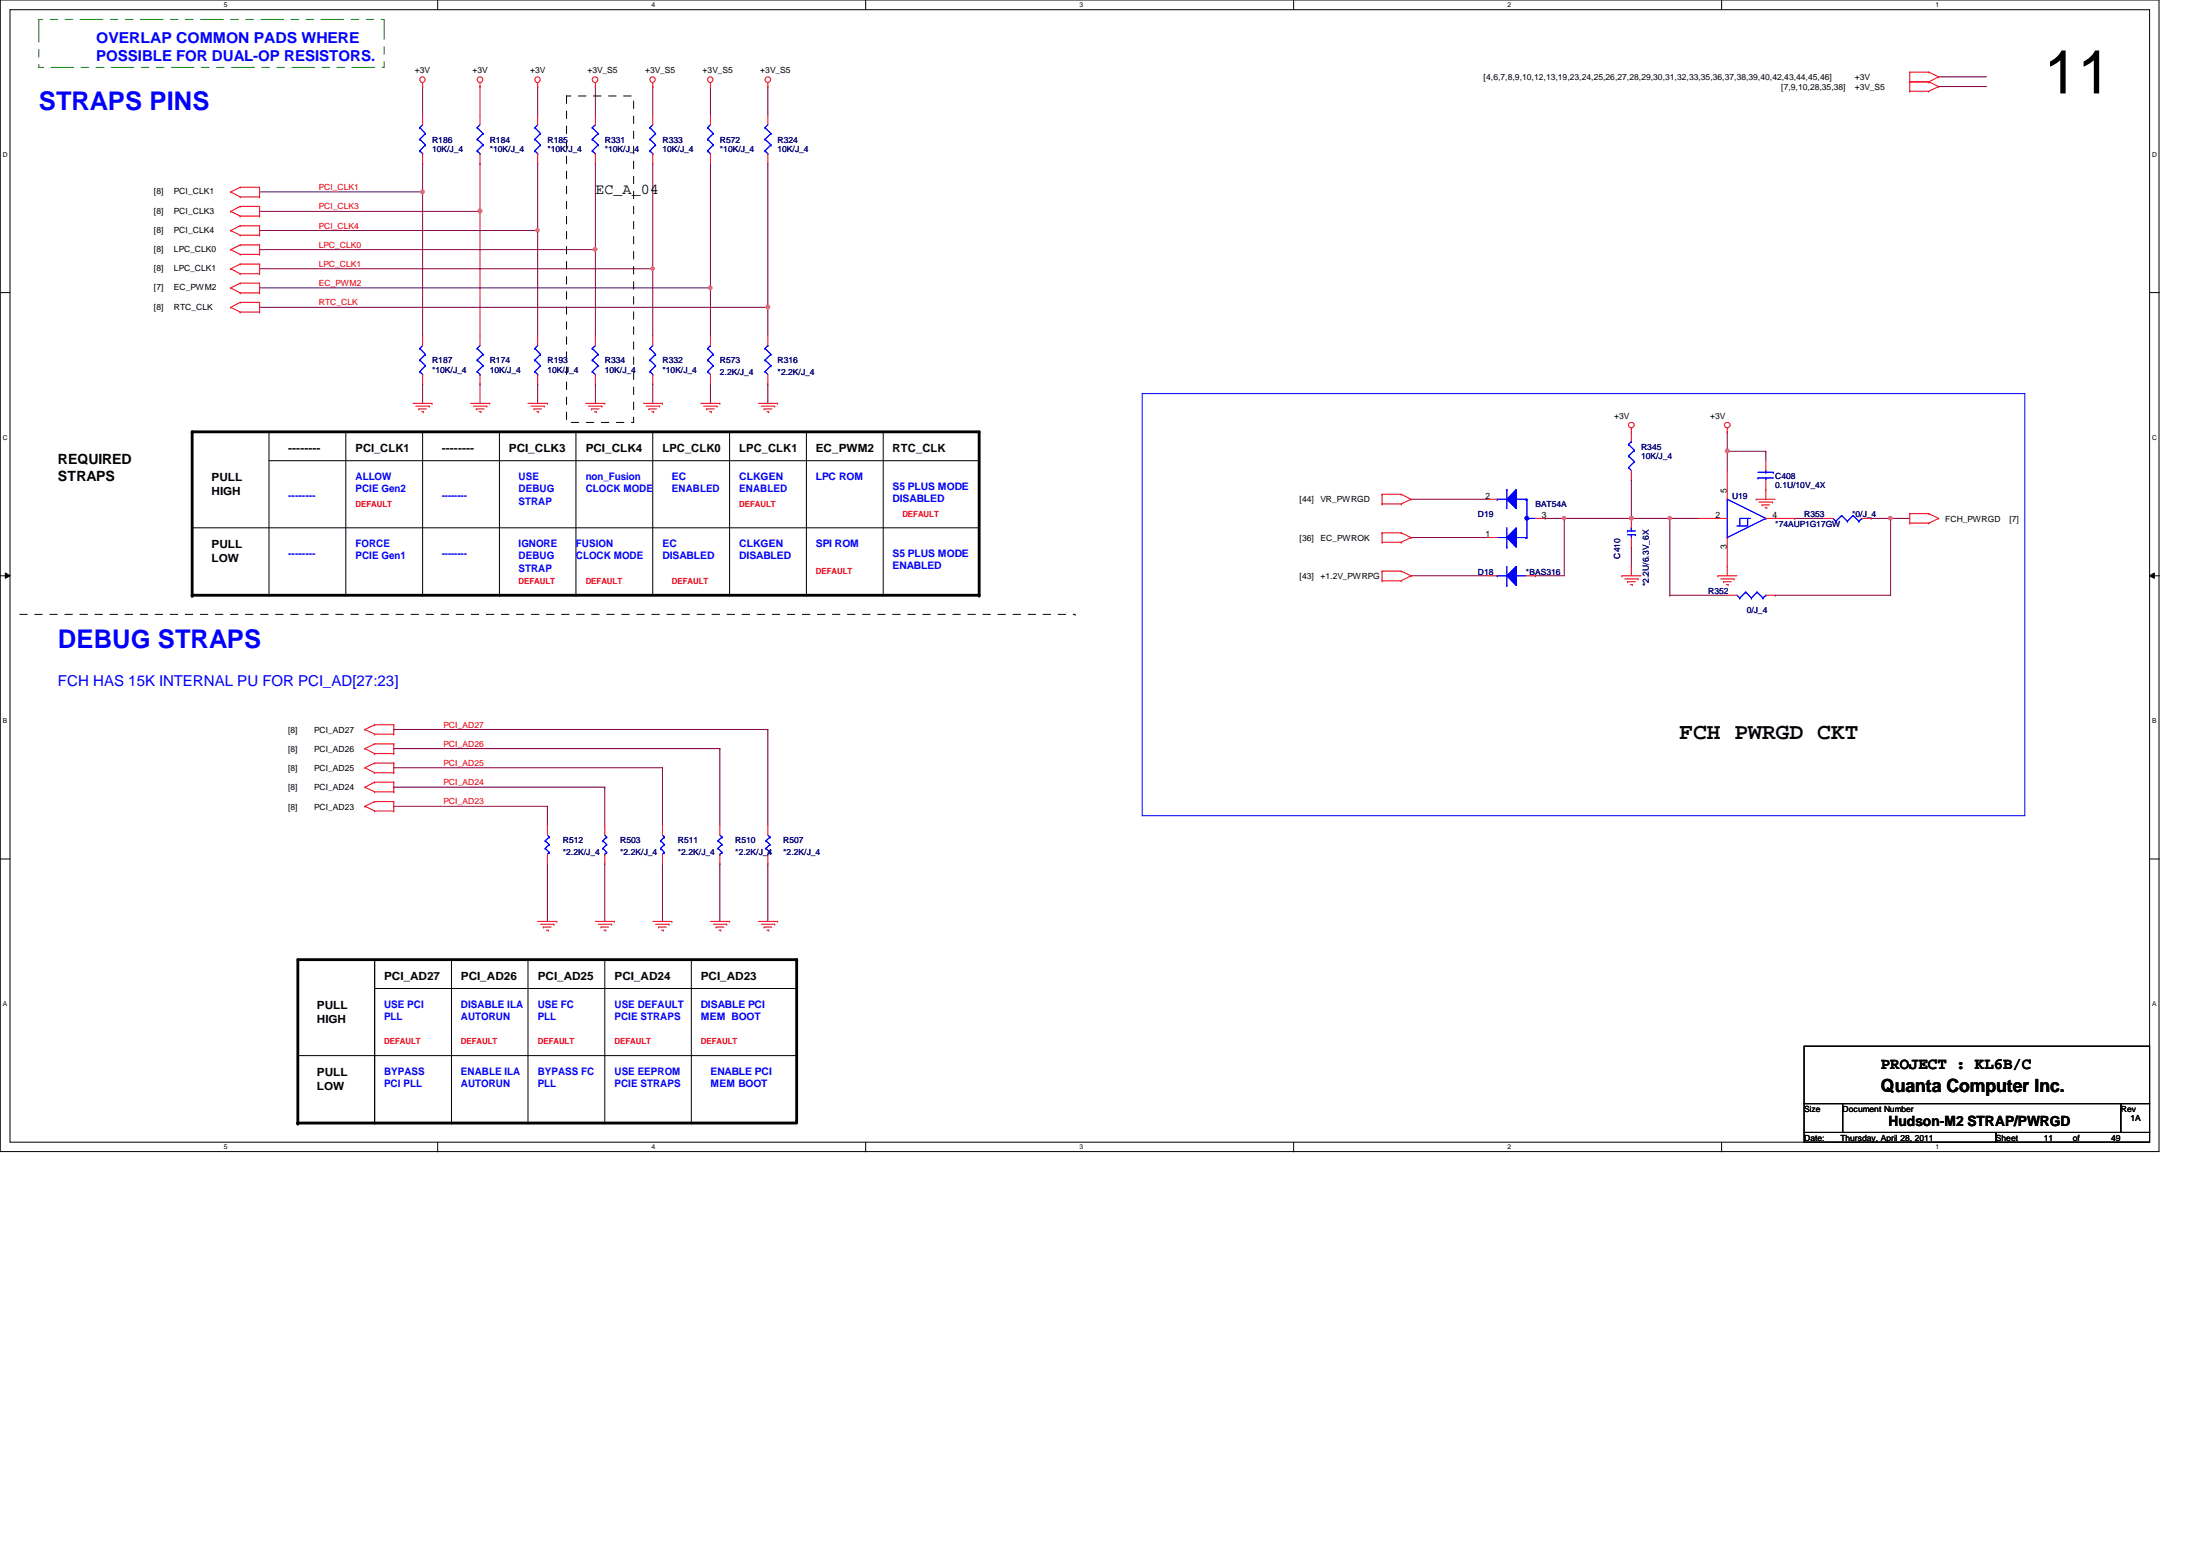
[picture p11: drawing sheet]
<svg xmlns="http://www.w3.org/2000/svg" width="297mm" height="210mm" viewBox="0 0 297 210" stroke-linecap="round" stroke-linejoin="round" font-family="sans-serif">
<path d="M0 0h291.5v155.4h-291.5zM1.4 1.3h288.8v152.9h-288.8z" fill="none" stroke="#000" stroke-width=".14"/>
<g fill="#fff">
<path d="M30.2 .2h.5v1h-.5z"/>
<path d="M30.2 154.3h.5v1.1h-.5z"/>
</g>
<path d="M59.1 0v1.3M59.1 154.2v1.3" fill="none" stroke="#000" stroke-width=".14"/>
<g fill="#fff">
<path d="M88 .2h.5v1h-.5z"/>
<path d="M88 154.3h.5v1.1h-.5z"/>
</g>
<path d="M116.9 0v1.3M116.9 154.2v1.3" fill="none" stroke="#000" stroke-width=".14"/>
<g fill="#fff">
<path d="M145.8 .2h.5v1h-.5z"/>
<path d="M145.8 154.3h.5v1.1h-.5z"/>
</g>
<path d="M174.7 0v1.3M174.7 154.2v1.3" fill="none" stroke="#000" stroke-width=".14"/>
<g fill="#fff">
<path d="M203.5 .2h.5v1h-.5z"/>
<path d="M203.5 154.3h.5v1.1h-.5z"/>
</g>
<path d="M232.4 0v1.3M232.4 154.2v1.3" fill="none" stroke="#000" stroke-width=".14"/>
<g fill="#fff">
<path d="M261.3 .2h.5v1h-.5z"/>
<path d="M261.3 154.3h.5v1.1h-.5z"/>
<path d="M.4 20.4h.6v1h-.6z"/>
<path d="M290.6 20.4h.6v1h-.6z"/>
<path d="M.4 58.6h.6v1h-.6z"/>
<path d="M290.6 58.6h.6v1h-.6z"/>
</g>
<path d="M0 39.5h1.4M290.2 39.5h1.3" fill="none" stroke="#000" stroke-width=".14"/>
<g fill="#fff">
<path d="M.4 96.8h.6v1h-.6z"/>
<path d="M290.6 96.8h.6v1h-.6z"/>
</g>
<path d="M0 77.7h1.4M.7 77.3l.7 .4-.7 .4zM290.2 77.7l.7-.4v.8zM290.2 77.7h1.3" fill="none" stroke="#000" stroke-width=".14"/>
<path d="M.7 77.3l.7 .4-.7 .4zM290.2 77.7l.7-.4v.8z" fill="#000"/>
<g fill="#fff">
<path d="M.4 135h.5v1.1h-.5z"/>
<path d="M290.6 135h.5v1.1h-.5z"/>
</g>
<path d="M0 116h1.4M290.2 116h1.3" fill="none" stroke="#000" stroke-width=".14"/>
<g fill="none" stroke="#800040" stroke-width=".14">
<path d="M220.3 73.9h.1M220.3 73.9v2.6M255.3 70h.1M255.3 70v10.3h-15.6M255.3 70h2.5M53.2 98.5h.1M53.2 98.5h50.5M103.7 98.5h.1M103.7 98.5v12.9M239.7 80.3h.1M53.2 106.3h.1M53.2 101h.1"/>
<path d="M53.2 108.8h.1M53.2 103.6h.1M53.2 106.3h28.5M53.2 101h44M53.2 108.8h20.7M53.2 103.6h36.2M73.9 108.8h.1M73.9 116.6h.1M73.9 108.8v2.6M73.9 116.6v7.8M81.7 106.3h.1M81.7 116.6h.1"/>
<path d="M81.7 106.3v5.1M81.7 116.6v7.8M89.4 103.6h.1M89.4 116.6h.1M89.4 103.6v7.8M89.4 116.6v7.8M97.2 101h.1M97.2 116.6h.1M97.2 101v10.4M97.2 116.6v7.8M103.7 116.6h.1M103.7 116.6v7.8"/>
</g>
<circle cx="255.2" cy="69.9" r=".25" fill="#f0f"/>
<circle cx="255.2" cy="69.9" r=".25" fill="none" stroke="#f0f" stroke-width=".14"/>
<path d="M211.2 70h.1M211.2 70h9.1M225.5 70h.1M225.5 70h3.9M242.3 70h.1M242.3 70h3.9M252.6 70h.1M252.6 70h2.7" fill="none" stroke="#800040" stroke-width=".14"/>
<path d="M211 69.8h.3l.1 .1-.1 .2-.1 .1-.2-.1z" fill-rule="evenodd" fill="#f0f"/>
<path d="M211 69.8h.3l.1 .1-.1 .2-.1 .1-.2-.1z" fill="none" stroke="#f0f" stroke-width=".14"/>
<path d="M220.3 64.8h.1M220.3 64.8v5.2" fill="none" stroke="#800040" stroke-width=".14"/>
<circle cx="220.3" cy="69.9" r=".25" fill="#f0f"/>
<circle cx="220.3" cy="69.9" r=".25" fill="none" stroke="#f0f" stroke-width=".14"/>
<path d="M233.2 60.9h.1M233.2 60.9v2.6" fill="none" stroke="#800040" stroke-width=".14"/>
<circle cx="233.2" cy="60.9" r=".26" fill="#f0f"/>
<circle cx="233.2" cy="60.9" r=".26" fill="none" stroke="#f0f" stroke-width=".14"/>
<path d="M220.3 70h.1M220.3 70h5.2" fill="none" stroke="#800040" stroke-width=".14"/>
<circle cx="220.3" cy="69.9" r=".25" fill="#f0f"/>
<circle cx="220.3" cy="69.9" r=".25" fill="none" stroke="#f0f" stroke-width=".14"/>
<path d="M233.2 58.3h.1M233.2 58.3v2.6M225.5 70h.1M225.5 70v10.3M233.2 60.9h.1M233.2 60.9h5.2M238.4 60.9h.1M238.4 60.9v1.3M225.5 80.3h.1M225.5 80.3h7.7" fill="none" stroke="#800040" stroke-width=".14"/>
<path d="M225.3 69.8h.3l.1 .1-.1 .2-.2 .1-.1-.1z" fill-rule="evenodd" fill="#f0f"/>
<path d="M225.3 69.8h.3l.1 .1-.1 .2-.2 .1-.1-.1z" fill="none" stroke="#f0f" stroke-width=".14"/>
<g fill="none" stroke="#800040" stroke-width=".14">
<path d="M95.9 11.7h.1M95.9 11.7v3.9M103.7 11.7h.1M103.7 11.7v3.9M35 25.9h.1M35 25.9h22.1M57.1 25.9h.1M57.1 25.9v19.4M95.9 38.9h.1M95.9 38.9v6.4M57.1 51.8h.1M57.1 51.8v2.6"/>
<path d="M95.9 51.8h.1M95.9 51.8v2.6M103.7 51.8h.1M103.7 41.5h.1M103.7 41.5v3.8M103.7 51.8v2.6"/>
</g>
<path d="M56.9 25.7h.1l.2 .1v.3l-.2 .1-.1-.1z" fill-rule="evenodd" fill="#f0f"/>
<path d="M56.9 25.7h.1l.2 .1v.3l-.2 .1-.1-.1z" fill="none" stroke="#f0f" stroke-width=".14"/>
<path d="M57.1 11.7h.1M57.1 11.7v3.9M35 28.5h.1M35 28.5h29.8M57.1 22.1h.1M57.1 22.1v3.8" fill="none" stroke="#800040" stroke-width=".14"/>
<circle cx="64.8" cy="28.5" r=".26" fill="#f0f"/>
<circle cx="64.8" cy="28.5" r=".26" fill="none" stroke="#f0f" stroke-width=".14"/>
<path d="M64.8 11.7h.1M64.8 11.7v3.9M35 31.1h.1M35 31.1h37.6M64.8 28.5h.1M64.8 28.5v16.8M64.8 51.8h.1M64.8 51.8v2.6" fill="none" stroke="#800040" stroke-width=".14"/>
<path d="M72.4 30.9h.3l.1 .2-.1 .1-.1 .1-.2-.1z" fill-rule="evenodd" fill="#f0f"/>
<path d="M72.4 30.9h.3l.1 .2-.1 .1-.1 .1-.2-.1z" fill="none" stroke="#f0f" stroke-width=".14"/>
<path d="M35 33.7h.1M35 36.3h.1M35 38.9h.1M35 36.3h53.1M35 38.9h60.9M80.4 22.1h.1M80.4 22.1v11.6h-45.4" fill="none" stroke="#800040" stroke-width=".14"/>
<path d="M95.7 38.7l.2-.1 .2 .1v.3l-.2 .1-.2-.1z" fill-rule="evenodd" fill="#f0f"/>
<path d="M95.7 38.7l.2-.1 .2 .1v.3l-.2 .1-.2-.1z" fill="none" stroke="#f0f" stroke-width=".14"/>
<path d="M35 41.5h.1M35 41.5h68.7" fill="none" stroke="#800040" stroke-width=".14"/>
<circle cx="103.7" cy="41.4" r=".26" fill="#f0f"/>
<circle cx="103.7" cy="41.4" r=".26" fill="none" stroke="#f0f" stroke-width=".14"/>
<path d="M72.6 11.7h.1M72.6 11.7v3.9M72.6 31.1h.1M72.6 31.1v14.2M80.4 33.7h.1M80.4 33.7v11.6M72.6 51.8h.1M72.6 51.8v2.6M80.4 51.8h.1M80.4 51.8v2.6" fill="none" stroke="#800040" stroke-width=".14"/>
<circle cx="80.3" cy="33.7" r=".25" fill="#f0f"/>
<circle cx="80.3" cy="33.7" r=".25" fill="none" stroke="#f0f" stroke-width=".14"/>
<g fill="none" stroke="#800040" stroke-width=".14">
<path d="M80.4 11.7h.1M80.4 11.7v3.9M64.8 22.1h.1M64.8 22.1v6.4M72.6 22.1h.1M72.6 22.1v9M88.1 22.1h.1M88.1 36.3h.1M88.1 22.1v23.2M95.9 22.1h.1M95.9 22.1v16.8M103.7 22.1h.1"/>
<path d="M103.7 22.1v19.4M88.1 51.8h.1M88.1 51.8v2.6"/>
</g>
<path d="M87.9 36.1h.4v.1v.2l-.2 .1-.2-.1z" fill-rule="evenodd" fill="#f0f"/>
<path d="M87.9 36.1h.4v.1v.2l-.2 .1-.2-.1z" fill="none" stroke="#f0f" stroke-width=".14"/>
<g fill="none" stroke="#800040" stroke-width=".14">
<path d="M88.1 11.7h.1M88.1 11.7v3.9M261.7 10.4h.1M261.7 11.7h.1M261.7 10.4h6.5M261.7 11.7h6.5M190.5 72.6h.1M190.5 67.4h.1M190.5 77.7h.1M190.5 72.6h10.3M190.5 67.4h10.3M190.5 77.7h10.3"/>
<path d="M207.3 77.7h.1M208.6 70h.1M208.6 70h2.6M211.2 70h.1M211.2 70v7.7h-3.9"/>
</g>
<g fill="none" stroke="#f00" stroke-width=".14">
<path d="M57.1 11.7h.1M57.1 11.2v.5M64.8 11.7h.1M64.8 11.2v.5M72.6 11.7h.1M72.6 11.2v.5M80.4 11.7h.1M80.4 11.2v.5M88.1 11.7h.1M88.1 11.2v.5M95.9 11.7h.1M95.9 11.2v.5"/>
<path d="M103.7 11.7h.1M103.7 11.2v.5M257.8 9.7h.1M257.8 11h.1M257.8 12.3h.1M257.8 9.7v2.6M257.8 9.7h2.6M257.8 11h2.6M257.8 12.3h2.6M260.4 9.7h.1M260.4 11h.1M260.4 12.3h.1"/>
<path d="M260.4 9.7l1.3 .7M260.4 11l1.3 .7M261.7 10.4h.1M261.7 11.7h.1M261.7 10.4l-1.3 .6M261.7 11.7l-1.3 .6M31.2 25.9h.1M31.2 28.5h.1M31.2 31.1h.1M31.2 33.7h.1M31.2 36.3h.1M31.2 38.9h.1"/>
<path d="M31.2 25.9l1.2 .7M31.2 28.5l1.2 .7M31.2 31.1l1.2 .6M31.2 33.7l1.2 .6M31.2 36.3l1.2 .7M31.2 38.9l1.2 .6M32.4 25.3h.1M32.4 26.6h.1M32.4 27.9h.1M32.4 29.2h.1M32.4 30.5h.1M32.4 31.7h.1"/>
<path d="M32.4 33.1h.1M32.4 34.3h.1M32.4 35.6h.1M32.4 37h.1M32.4 38.2h.1M32.4 39.5h.1M32.4 25.3l-1.2 .6M32.4 25.3h2.6M32.4 26.6h2.6M32.4 27.9l-1.2 .6M32.4 27.9h2.6M32.4 29.2h2.6"/>
<path d="M32.4 30.5l-1.2 .6M32.4 30.5h2.6M32.4 31.7h2.6M32.4 33.1l-1.2 .6M32.4 33.1h2.6M32.4 34.3h2.6M32.4 35.6l-1.2 .7M32.4 35.6h2.6M32.4 37h2.6M32.4 38.2l-1.2 .7M32.4 38.2h2.6M32.4 39.5h2.6"/>
<path d="M35 25.3h.1M35 26.6h.1M35 27.9h.1M35 29.2h.1M35 30.5h.1M35 31.7h.1M35 33.1h.1M35 34.3h.1M35 35.6h.1M35 37h.1M35 38.2h.1M35 39.5h.1"/>
<path d="M35 25.3v1.3M35 27.9v1.3M35 30.5v1.2M35 33.1v1.2M35 35.6v1.4M35 38.2v1.3M31.2 41.5h.1M31.2 41.5l1.2 .6M32.4 40.8h.1M32.4 42.1h.1M32.4 40.8l-1.2 .7M32.4 40.8h2.6"/>
<path d="M32.4 42.1h2.6M35 40.8h.1M35 42.1h.1M35 40.8v1.3M55.7 54.4h2.6M56.1 54.8h1.9M56.6 55.2h.1M56.6 55.2h1M56.9 55.6h.3M57.2 55.6h.1M58 54.8h.1M58.3 54.4h.1"/>
<path d="M63.5 54.4h2.6M63.9 54.8h1.8M64.3 55.2h.1M64.3 55.2h1.1M64.7 55.6h.2M64.9 55.6h.1M65.7 54.8h.1M66.1 54.4h.1M71.3 54.4h2.6M71.7 54.8h1.8M72.1 55.2h.1M72.1 55.2h1"/>
<path d="M72.5 55.6h.2M72.7 55.6h.1M73.5 54.8h.1M73.9 54.4h.1M79.1 54.4h2.6M79.5 54.8h1.8M79.8 55.2h.1M79.8 55.2h1.1M80.3 55.6h.2M80.5 55.6h.1M81.3 54.8h.1M81.7 54.4h.1"/>
<path d="M86.9 54.4h2.5M87.2 54.8h1.9M87.6 55.2h.1M87.6 55.2h1M88 55.6h.3M88.3 55.6h.1M89.1 54.8h.1M89.4 54.4h.1M94.6 54.4h2.6M95 54.8h1.8M95.4 55.2h.1M95.4 55.2h1"/>
<path d="M95.8 55.6h.3M96.1 55.6h.1M96.8 54.8h.1M97.2 54.4h.1M102.4 54.4h2.6M102.8 54.8h1.8M103.2 55.2h.1M103.2 55.2h1M103.5 55.6h.3M103.8 55.6h.1M104.6 54.8h.1M105 54.4h.1"/>
<path d="M220.3 58.3h.1M220.3 57.8v.5M233.2 58.3h.1M233.2 57.8v.5M186.6 71.9h.1M186.6 73.2h.1M186.6 66.7h.1M186.6 68h.1M186.6 77.1h.1M186.6 78.4h.1M186.6 71.9h2.6M186.6 66.7v1.3"/>
<path d="M186.6 71.9v1.3M186.6 77.1v1.3M186.6 73.2h2.6M186.6 66.7h2.6M186.6 68h2.6M186.6 77.1h2.6M186.6 78.4h2.6M189.2 71.9h.1M189.2 73.2h.1M189.2 66.7h.1M189.2 68h.1M189.2 77.1h.1"/>
<path d="M189.2 78.4h.1M189.2 71.9l1.3 .7M189.2 66.7l1.3 .7M189.2 77.1l1.3 .6M190.5 72.6h.1M190.5 67.4h.1M190.5 77.7h.1M190.5 72.6l-1.3 .6M190.5 67.4l-1.3 .6M190.5 77.7l-1.3 .7M219 77.7h.1M219 77.7h2.6"/>
<path d="M219.4 78.1h1.8M219.7 78.5h.1M219.7 78.5h1.1M220.1 78.9h.3M220.3 76.5h.1M220.3 76.5v1.2M220.4 78.9h.1M221.2 78.1h.1M231.9 77.7h.1M231.9 77.7h2.6M232.3 78.1h1.8M232.7 78.5h.1"/>
<path d="M232.7 78.5h1.1M233.1 78.9h.2M233.2 76.5h.1M233.2 76.5v1.2M233.3 78.9h.1M234.1 78.1h.1M237.1 67.4h.1M237.1 67.4h2.6M237.5 67.8h1.8M237.9 68.2h.1M237.9 68.2h1M238.3 68.5h.2"/>
<path d="M238.4 66.1h.1M238.4 66.1v1.3M238.5 68.5h.1M239.3 67.8h.1M257.8 69.3h.1M257.8 70.6h.1M257.8 69.3h2.6M257.8 69.3v1.3M257.8 70.6h2.6M260.4 69.3h.1M260.4 70.6h.1M260.4 69.3l1.3 .7"/>
<path d="M261.7 70h.1M261.7 70l-1.3 .6M49.3 98.5h.1M49.3 98.5l1.3 .6M50.6 97.8h.1M50.6 99.1h.1M50.6 97.8h2.6M50.6 97.8l-1.3 .7M50.6 99.1h2.6M53.2 99.1h.1M53.2 97.8h.1M53.2 97.8v1.3"/>
<path d="M49.3 101h.1M49.3 108.8h.1M49.3 106.3h.1M49.3 103.6h.1M49.3 101l1.3 .7M49.3 108.8l1.3 .7M49.3 106.3l1.3 .6M49.3 103.6l1.3 .7M50.6 100.4h.1M50.6 101.7h.1M50.6 108.2h.1M50.6 109.5h.1"/>
<path d="M50.6 105.6h.1M50.6 106.9h.1M50.6 103h.1M50.6 104.3h.1M50.6 100.4h2.6M50.6 100.4l-1.3 .6M50.6 101.7h2.6M50.6 108.2h2.6M50.6 108.2l-1.3 .6M50.6 109.5h2.6M50.6 105.6h2.6M50.6 105.6l-1.3 .7"/>
<path d="M50.6 106.9h2.6M50.6 103h2.6M50.6 103l-1.3 .6M50.6 104.3h2.6M53.2 101.7h.1M53.2 100.4h.1M53.2 109.5h.1M53.2 108.2h.1M53.2 106.9h.1M53.2 105.6h.1M53.2 104.3h.1M53.2 103h.1"/>
<path d="M53.2 100.4v1.3M53.2 103v1.3M53.2 105.6v1.3M53.2 108.2v1.3M72.6 124.4h2.6M73 124.8h1.8M73.4 125.1h.1M73.4 125.1h1M73.8 125.6h.2M74 125.6h.1M74.8 124.8h.1M75.2 124.4h.1"/>
<path d="M80.4 124.4h2.6M80.8 124.8h1.8M81.1 125.1h.1M81.1 125.1h1.1M81.5 125.6h.3M81.8 125.6h.1M82.6 124.8h.1M83 124.4h.1M88.1 124.4h2.6M88.5 124.8h1.8M88.9 125.1h.1M88.9 125.1h1.1"/>
<path d="M89.3 125.6h.3M89.6 125.6h.1M90.3 124.8h.1M90.7 124.4h.1M95.9 124.4h2.6M96.3 124.8h1.8M96.7 125.1h.1M96.7 125.1h1M97.1 125.6h.2M97.3 125.6h.1M98.1 124.8h.1M98.5 124.4h.1"/>
<path d="M102.4 124.4h2.6M102.8 124.8h1.8M103.2 125.1h.1M103.2 125.1h1M103.5 125.6h.3M103.8 125.6h.1M104.6 124.8h.1M105 124.4h.1"/>
<circle cx="57" cy="10.7" r=".38"/>
<circle cx="64.8" cy="10.7" r=".38"/>
<circle cx="72.6" cy="10.7" r=".38"/>
<circle cx="80.3" cy="10.7" r=".38"/>
<circle cx="88.1" cy="10.7" r=".38"/>
<circle cx="95.9" cy="10.7" r=".38"/>
<circle cx="103.7" cy="10.7" r=".38"/>
<circle cx="220.3" cy="57.4" r=".37"/>
<circle cx="233.2" cy="57.4" r=".37"/>
</g>
<g fill="none" stroke="#000" stroke-width=".14">
<path d="M36.3 58.3v22M46.7 58.3v22M57.1 58.3v22M67.4 58.3v22M77.8 58.3v22M88.1 58.3v22M98.5 58.3v22M108.9 58.3v22M119.2 58.3v22M25.9 71.2h106.3M36.3 62.2h95.9M132.2 71.2h.1"/>
<path d="M132.2 62.2h.1M36.3 80.3h.1M46.7 80.3h.1M57.1 80.3h.1M67.4 80.3h.1M77.8 80.3h.1M88.1 80.3h.1M98.5 80.3h.1M108.9 80.3h.1M119.2 80.3h.1M40.2 129.5v22.1M50.6 129.5v22.1"/>
<path d="M50.6 133.4h57M61 129.5v22.1M71.3 129.5v22.1M81.7 129.5v22.1M93.3 129.5v22.1M107.6 133.4h.1M40.2 151.6h.1M40.2 142.5h67.4M50.6 151.6h.1M61 151.6h.1M71.3 151.6h.1M81.7 151.6h.1"/>
<path d="M93.3 151.6h.1M107.6 142.5h.1M243.6 141.2h46.6v7.8h-46.6zM243.6 149h5.2v3.9h-5.2zM243.6 152.9h25.9v1.3h-25.9zM248.8 149h37.5v3.9h-37.5zM269.5 152.9h20.7v1.3h-20.7zM286.3 149h3.9v3.9h-3.9z"/>
</g>
<path d="M25.9 58.3h106.3v22h-106.3zM107.6 151.3v-21.8h-67.4v22.1h67.4" fill="none" stroke="#000" stroke-width=".38"/>
<g fill="#000">
<circle cx="25.9" cy="58.3" r=".19"/>
<circle cx="25.9" cy="80.3" r=".19"/>
<circle cx="132.2" cy="80.3" r=".19"/>
<circle cx="107.6" cy="129.5" r=".19"/>
<circle cx="40.2" cy="151.6" r=".19"/>
<circle cx="107.6" cy="151.3" r=".19"/>
</g>
<path d="M76.5 13h9.1v44h-9.1zM2.7 82.9h142.5M145.2 82.9h.1" fill="none" stroke="#000" stroke-width=".14" stroke-dasharray="1 1 1 1 1 1 1 1"/>
<path d="M154.2 53.1h119.2v57h-119.2z" fill="none" stroke="#00f" stroke-width=".14"/>
<path d="M5.2 2.6h46.7v6.5h-46.7z" fill="none" stroke="#008000" stroke-width=".14" stroke-dasharray="3 1 1 1 1 1"/>
<path d="M204.7 76.5v2.5l-1.2-1.3z" fill="#00f"/>
<path d="M202.1 77.7h.1M202.1 77.7h1.4M203.5 79h.1M203.5 76.5v2.5M204.7 76.5v2.5l-1.2-1.3zM204.7 77.7h.1M204.7 77.7h1.3" fill="none" stroke="#00f" stroke-width=".14"/>
<path d="M204.7 76.5v2.5l-1.2-1.3z" fill="#00f"/>
<g fill="none" stroke="#00f" stroke-width=".14">
<path d="M56.7 17.2h.1M56.7 18.8h.1M56.7 17.2l.7 .8M56.7 18.8l.7 .8M57.1 16.8l-.4 .4M57.4 18h.1M57.4 19.6h.1M57.4 18l-.7 .8M57.4 19.6l-.7 .8M64.4 17.2h.1M64.4 18.8h.1M64.4 17.2l.8 .8"/>
<path d="M64.4 18.8l.8 .8M64.8 16.8l-.4 .4M65.2 18h.1M65.2 19.6h.1M65.2 18l-.8 .8M65.2 19.6l-.8 .8M72.2 17.2h.1M72.2 18.8h.1M72.2 17.2l.8 .8M72.2 18.8l.8 .8M72.6 16.8l-.4 .4M73 18h.1"/>
<path d="M73 19.6h.1M73 18l-.8 .8M73 19.6l-.8 .8M80 17.2h.1M80 18.8h.1M80 17.2l.8 .8M80 18.8l.8 .8M80.4 16.8l-.4 .4M80.8 18h.1M80.8 19.6h.1M80.8 18l-.8 .8M80.8 19.6l-.8 .8"/>
<path d="M87.8 17.2h.1M87.8 18.8h.1M87.8 17.2l.7 .8M87.8 18.8l.7 .8M88.1 16.8l-.3 .4M88.5 18h.1M88.5 19.6h.1M88.5 18l-.7 .8M88.5 19.6l-.7 .8M95.5 17.2h.1M95.5 18.8h.1M95.5 17.2l.8 .8"/>
<path d="M95.5 18.8l.8 .8M95.9 16.8l-.4 .4M96.3 18h.1M96.3 19.6h.1M96.3 18l-.8 .8M96.3 19.6l-.8 .8M103.3 17.2h.1M103.3 18.8h.1M103.3 17.2l.8 .8M103.3 18.8l.8 .8M103.7 16.8l-.4 .4M104.1 18h.1"/>
<path d="M104.1 19.6h.1M104.1 18l-.8 .8M104.1 19.6l-.8 .8M56.7 20.4h.1M56.7 20.4l.4 .3M57.1 20.7h.1M64.4 20.4h.1M64.4 20.4l.4 .3M64.8 20.7h.1M72.2 20.4h.1M72.2 20.4l.4 .3M72.6 20.7h.1"/>
<path d="M80 20.4h.1M80 20.4l.4 .3M80.4 20.7h.1M87.8 20.4h.1M87.8 20.4l.3 .3M88.1 20.7h.1M95.5 20.4h.1M95.5 20.4l.4 .3M95.9 20.7h.1M103.3 20.4h.1M103.3 20.4l.4 .3M103.7 20.7h.1"/>
<path d="M56.7 47h.1M56.7 48.6h.1M56.7 50.2h.1M56.7 47l.7 .8M56.7 48.6l.7 .8M56.7 50.2l.4 .3M57.1 50.5h.1M57.1 46.7l-.4 .3M57.4 47.8h.1M57.4 49.4h.1M57.4 47.8l-.7 .8M57.4 49.4l-.7 .8"/>
<path d="M64.4 47h.1M64.4 48.6h.1M64.4 50.2h.1M64.4 47l.8 .8M64.4 48.6l.8 .8M64.4 50.2l.4 .3M64.8 50.5h.1M64.8 46.7l-.4 .3M65.2 47.8h.1M65.2 49.4h.1M65.2 47.8l-.8 .8M65.2 49.4l-.8 .8"/>
<path d="M87.8 47h.1M87.8 48.6h.1M87.8 50.2h.1M87.8 47l.7 .8M87.8 48.6l.7 .8M87.8 50.2l.3 .3M88.1 50.5h.1M88.1 46.7l-.3 .3M88.5 47.8h.1M88.5 49.4h.1M88.5 47.8l-.7 .8M88.5 49.4l-.7 .8"/>
<path d="M219.9 60h.1M219.9 60l.8 .8M220.3 59.6h.1M220.3 59.6l-.4 .4M202.1 77.7h.1M202.1 77.7h1.4M203.5 79h.1M203.5 76.5v2.5M204.7 76.5v2.5l-1.2-1.3zM204.7 77.7h.1M204.7 77.7h1.3M219.9 63.1h.1"/>
<path d="M219.9 61.6h.1M219.9 63.1l.4 .4M219.9 61.6l.8 .7M220.7 62.3h.1M220.7 60.8h.1M220.7 62.3l-.8 .8M220.7 60.8l-.8 .8M233.2 72.6h.1M233.2 67.4h.1M233.2 67.4l5.2 2.6M233.2 67.4v5.2M235.7 79.9h.1"/>
<path d="M235.7 79.9l-.8 .8M235.7 79.9l.8 .8M236 70v1h-1.5M236.3 70h-1.4v1M237.2 79.9h.1M237.2 79.9l-.7 .8M237.2 79.9l.8 .8M237.4 64.5h.1M237.4 64.5h2M237.4 63.8h2M238.4 70h.1M238.4 63.8h.1"/>
<path d="M238.4 64.5h.1M238.4 70l-5.2 2.6M238.4 63.5v.3M238.4 64.5v.3M239.4 63.8h.1M247.5 70l.4 .4M247.9 70.4h.1M248.7 69.6h.1M248.7 69.6l-.8 .8M248.7 69.6l.7 .8M249.4 70.4h.1M250.2 69.6h.1"/>
<path d="M250.2 69.6l-.8 .8M250.2 69.6l.8 .8M251 70.4h.1M251.4 70h.1M251.4 70l-.4 .4M234.5 80.3l.4 .4M234.9 80.7h.1M236.5 80.7h.1M238 80.7h.1M238.4 80.3h.1M238.4 80.3l-.4 .4M73.6 113.5h.1"/>
<path d="M73.6 114.5h.1M73.6 113.5l.6 .5M73.6 114.5l.6 .6M73.9 115.3h.1M73.9 112.7l.3 .3M74.2 113h.1M74.2 114h.1M74.2 115.1h.1M74.2 113l-.6 .5M74.2 114l-.6 .5M74.2 115.1l-.3 .2M81.4 113.5h.1"/>
<path d="M81.4 114.5h.1M81.4 113.5l.5 .5M81.4 114.5l.5 .6M81.7 115.3h.1M81.7 112.7l.2 .3M81.9 113h.1M81.9 114h.1M81.9 115.1h.1M81.9 113l-.5 .5M81.9 114l-.5 .5M81.9 115.1l-.2 .2M89.2 113.5h.1"/>
<path d="M89.2 114.5h.1M89.2 113.5l.5 .5M89.2 114.5l.5 .6M89.4 115.3h.1M89.4 112.7l.3 .3M89.7 113h.1M89.7 114h.1M89.7 115.1h.1M89.7 113l-.5 .5M89.7 114l-.5 .5M89.7 115.1l-.3 .2M96.9 113.5h.1"/>
<path d="M96.9 114.5h.1M96.9 113.5l.6 .5M96.9 114.5l.6 .6M97.2 115.3h.1M97.2 112.7l.3 .3M97.5 113h.1M97.5 114h.1M97.5 115.1h.1M97.5 113l-.6 .5M97.5 114l-.6 .5M97.5 115.1l-.3 .2M103.4 113.5h.1"/>
<path d="M103.4 114.5h.1M103.4 113.5l.6 .5M103.4 114.5l.6 .6M103.7 115.3h.1M103.7 112.7l.3 .3M104 113h.1M104 114h.1M104 115.1h.1M104 113l-.6 .5M104 114l-.6 .5M104 115.1l-.3 .2"/>
</g>
<g fill="none" stroke="#f00" stroke-width=".14">
<path d="M57.1 15.6v1.2M64.8 15.6v1.2M72.6 15.6v1.2M80.4 15.6v1.2M88.1 15.6v1.2M95.9 15.6v1.2M103.7 15.6v1.2M57.1 20.7v1.4M64.8 20.7v1.4M72.6 20.7v1.4M80.4 20.7v1.4M88.1 20.7v1.4"/>
<path d="M95.9 20.7v1.4M103.7 20.7v1.4M57.1 45.3v1.4M57.1 50.5v1.3M64.8 45.3v1.4M64.8 50.5v1.3M88.1 45.3v1.4M88.1 50.5v1.3M220.3 58.3v1.3M200.8 77.7h1.3M206 77.7h1.3M220.3 63.5v1.3"/>
<path d="M229.4 70h3.8M233.2 63.5v3.9M233.2 72.6v3.9M238.4 70h3.9M238.4 62.2v1.3M238.4 64.8v1.3M246.2 70h1.3M251.4 70h1.2M233.2 80.3h1.3M238.4 80.3h1.3M73.9 111.4v1.3M73.9 115.3v1.3"/>
<path d="M81.7 111.4v1.3M81.7 115.3v1.3M89.4 111.4v1.3M89.4 115.3v1.3M97.2 111.4v1.3M97.2 115.3v1.3M103.7 111.4v1.3M103.7 115.3v1.3"/>
</g>
<path d="M206 69.8h.3l.1 .1-.1 .2-.2 .1-.1-.1z" fill-rule="evenodd" fill="#00f"/>
<path d="M206 69.8h.3l.1 .1-.1 .2-.2 .1-.1-.1z" fill="none" stroke="#00f" stroke-width=".14"/>
<path d="M204.7 71.2v2.7l-1.2-1.3z" fill="#00f"/>
<path d="M204.7 71.2v2.7l-1.2-1.3z" fill="none" stroke="#00f" stroke-width=".14"/>
<path d="M204.7 66.1v2.6l-1.2-1.3z" fill="#00f"/>
<g fill="none" stroke="#00f" stroke-width=".14">
<path d="M202.1 67.4h.1M202.1 72.6h1.4M202.1 67.4h1.4M203.5 72.6h.1M203.5 66.1h.1M203.5 73.9h.1M203.5 66.1v2.6M203.5 71.2v2.7M204.7 66.1v2.6l-1.2-1.3zM204.7 72.6h1.5M204.7 67.4h1.5M206 72.6h.1"/>
<path d="M206 67.4h.1M206.2 67.4h.1M206.2 72.6h.1M206.2 67.4v2.3M206.2 70.2v2.4M206.4 70h.1M206.4 70h.9"/>
</g>
<path d="M206 69.8h.3l.1 .1-.1 .2-.2 .1-.1-.1z" fill-rule="evenodd" fill="#00f"/>
<path d="M206 69.8h.3l.1 .1-.1 .2-.2 .1-.1-.1z" fill="none" stroke="#00f" stroke-width=".14"/>
<path d="M204.7 71.2v2.7l-1.2-1.3z" fill="#00f"/>
<path d="M204.7 71.2v2.7l-1.2-1.3z" fill="none" stroke="#00f" stroke-width=".14"/>
<path d="M204.7 66.1v2.6l-1.2-1.3z" fill="#00f"/>
<g fill="none" stroke="#00f" stroke-width=".14">
<path d="M72.2 47h.1M72.2 48.6h.1M72.2 50.2h.1M72.2 47l.8 .8M72.2 48.6l.8 .8M72.2 50.2l.4 .3M72.6 50.5h.1M72.6 46.7l-.4 .3M73 47.8h.1M73 49.4h.1M73 47.8l-.8 .8M73 49.4l-.8 .8"/>
<path d="M80 47h.1M80 48.6h.1M80 50.2h.1M80 47l.8 .8M80 48.6l.8 .8M80 50.2l.4 .3M80.4 50.5h.1M80.4 46.7l-.4 .3M80.8 47.8h.1M80.8 49.4h.1M80.8 47.8l-.8 .8M80.8 49.4l-.8 .8"/>
<path d="M95.5 50.2h.1M95.5 48.6h.1M95.5 47h.1M95.5 50.2l.4 .3M95.5 48.6l.8 .8M95.5 47l.8 .8M95.9 46.7h.1M95.9 46.7l-.4 .3M96.3 49.4h.1M96.3 47.8h.1M96.3 49.4l-.8 .8M96.3 47.8l-.8 .8"/>
<path d="M103.3 50.2h.1M103.3 48.6h.1M103.3 47h.1M103.3 50.2l.4 .3M103.3 48.6l.8 .8M103.3 47l.8 .8M103.7 46.7h.1M103.7 46.7l-.4 .3M104.1 49.4h.1M104.1 47.8h.1M104.1 49.4l-.8 .8M104.1 47.8l-.8 .8"/>
<path d="M202.1 67.4h.1M202.1 72.6h1.4M202.1 67.4h1.4M203.5 72.6h.1M203.5 66.1h.1M203.5 73.9h.1M203.5 66.1v2.6M203.5 71.2v2.7M204.7 66.1v2.6l-1.2-1.3zM204.7 72.6h1.5M204.7 67.4h1.5M206 72.6h.1"/>
<path d="M206 67.4h.1M206.2 67.4h.1M206.2 72.6h.1M206.2 67.4v2.3M206.2 70.2v2.4M206.4 70h.1M206.4 70h.9M219.7 71.7h.1M219.7 72.2h1.1M219.7 71.7h1.1M220.3 72.2h.1M220.3 71.2h.1"/>
<path d="M220.3 71.2v.5M220.3 72.2v.4M220.8 72.2h.1"/>
</g>
<g fill="none" stroke="#f00" stroke-width=".14">
<path d="M72.6 45.3v1.4M72.6 50.5v1.3M80.4 45.3v1.4M80.4 50.5v1.3M95.9 45.3v1.4M95.9 50.5v1.3M103.7 45.3v1.4M103.7 50.5v1.3M200.8 67.4h1.3M200.8 72.6h1.3M207.3 70h1.3M220.3 70v1.2"/>
<path d="M220.3 72.6v1.3"/>
</g>
<circle cx="255.2" cy="69.9" r=".25" fill="#f0f"/>
<circle cx="255.2" cy="69.9" r=".25" fill="none" stroke="#f0f" stroke-width=".14"/>
<path d="M211 69.8h.3l.1 .1-.1 .2-.1 .1-.2-.1z" fill-rule="evenodd" fill="#f0f"/>
<path d="M211 69.8h.3l.1 .1-.1 .2-.1 .1-.2-.1z" fill="none" stroke="#f0f" stroke-width=".14"/>
<circle cx="220.3" cy="69.9" r=".25" fill="#f0f"/>
<circle cx="220.3" cy="69.9" r=".25" fill="none" stroke="#f0f" stroke-width=".14"/>
<circle cx="233.2" cy="60.9" r=".26" fill="#f0f"/>
<circle cx="233.2" cy="60.9" r=".26" fill="none" stroke="#f0f" stroke-width=".14"/>
<circle cx="220.3" cy="69.9" r=".25" fill="#f0f"/>
<circle cx="220.3" cy="69.9" r=".25" fill="none" stroke="#f0f" stroke-width=".14"/>
<path d="M225.3 69.8h.3l.1 .1-.1 .2-.2 .1-.1-.1z" fill-rule="evenodd" fill="#f0f"/>
<path d="M225.3 69.8h.3l.1 .1-.1 .2-.2 .1-.1-.1z" fill="none" stroke="#f0f" stroke-width=".14"/>
<path d="M56.9 25.7h.1l.2 .1v.3l-.2 .1-.1-.1z" fill-rule="evenodd" fill="#f0f"/>
<path d="M56.9 25.7h.1l.2 .1v.3l-.2 .1-.1-.1z" fill="none" stroke="#f0f" stroke-width=".14"/>
<circle cx="64.8" cy="28.5" r=".26" fill="#f0f"/>
<circle cx="64.8" cy="28.5" r=".26" fill="none" stroke="#f0f" stroke-width=".14"/>
<path d="M72.4 30.9h.3l.1 .2-.1 .1-.1 .1-.2-.1z" fill-rule="evenodd" fill="#f0f"/>
<path d="M72.4 30.9h.3l.1 .2-.1 .1-.1 .1-.2-.1z" fill="none" stroke="#f0f" stroke-width=".14"/>
<path d="M95.7 38.7l.2-.1 .2 .1v.3l-.2 .1-.2-.1z" fill-rule="evenodd" fill="#f0f"/>
<path d="M95.7 38.7l.2-.1 .2 .1v.3l-.2 .1-.2-.1z" fill="none" stroke="#f0f" stroke-width=".14"/>
<circle cx="103.7" cy="41.4" r=".26" fill="#f0f"/>
<circle cx="103.7" cy="41.4" r=".26" fill="none" stroke="#f0f" stroke-width=".14"/>
<circle cx="80.3" cy="33.7" r=".25" fill="#f0f"/>
<circle cx="80.3" cy="33.7" r=".25" fill="none" stroke="#f0f" stroke-width=".14"/>
<path d="M87.9 36.1h.4v.1v.2l-.2 .1-.2-.1z" fill-rule="evenodd" fill="#f0f"/>
<path d="M87.9 36.1h.4v.1v.2l-.2 .1-.2-.1z" fill="none" stroke="#f0f" stroke-width=".14"/>
<text font-size="8.3" x="276" y="12.6">11</text>
<g font-size="3.5" fill="#00f">
<text x="5.2" y="14.9">STRAPS PINS</text>
<text x="7.8" y="87.4">DEBUG STRAPS</text>
</g>
<text font-size="3.1" x="226.7" y="99.7">FCH PWRGD CKT</text>
<text font-size="2.5" x="254" y="147.4">Quanta Computer Inc.</text>
<text font-size="2.2" x="254" y="144.3">PROJECT : KL6B/C</text>
<g font-size="2" fill="#00f">
<text x="13" y="5.8">OVERLAP COMMON PADS WHERE</text>
<text x="13" y="8.3">POSSIBLE FOR DUAL-OP RESISTORS.</text>
<text x="7.8" y="92.6">FCH HAS 15K INTERNAL PU FOR PCI_AD[27:23]</text>
</g>
<text font-size="2" x="80.4" y="26.2">EC_A_04</text>
<g font-size="1.9">
<text x="7.8" y="62.7">REQUIRED</text>
<text x="7.8" y="65">STRAPS</text>
<text x="255" y="151.9">Hudson-M2 STRAP/PWRGD</text>
</g>
<g font-size="1.5">
<text x="28.6" y="64.9">PULL</text>
<text x="38.9" y="61">--------</text>
<text x="48" y="61">PCI_CLK1</text>
<text x="59.6" y="61">--------</text>
<text x="68.7" y="61">PCI_CLK3</text>
<text x="79.1" y="61">PCI_CLK4</text>
<text x="89.4" y="61">LPC_CLK0</text>
<text x="99.8" y="61">LPC_CLK1</text>
<text x="110.1" y="61">EC_PWM2</text>
<text x="120.5" y="61">RTC_CLK</text>
<text x="28.6" y="66.8">HIGH</text>
<text x="28.6" y="74">PULL</text>
<text x="28.6" y="75.9">LOW</text>
<text x="42.8" y="136.2">PULL</text>
<text x="51.9" y="132.3">PCI_AD27</text>
<text x="62.2" y="132.3">PCI_AD26</text>
<text x="72.6" y="132.3">PCI_AD25</text>
<text x="83" y="132.3">PCI_AD24</text>
<text x="94.6" y="132.3">PCI_AD23</text>
<text x="42.8" y="138">HIGH</text>
<text x="42.8" y="145.2">PULL</text>
<text x="42.8" y="147.1">LOW</text>
</g>
<g font-size="1.4" fill="#00f">
<text x="48" y="64.8">ALLOW</text>
<text x="70" y="64.8">USE</text>
<text x="79.1" y="64.8">non_Fusion</text>
<text x="90.7" y="64.8">EC</text>
<text x="99.8" y="64.8">CLKGEN</text>
<text x="110.1" y="64.8">LPC ROM</text>
<text x="38.9" y="67.4">--------</text>
<text x="48" y="66.5">PCIE Gen2</text>
<text x="59.6" y="67.4">--------</text>
<text x="70" y="66.5">DEBUG</text>
<text x="70" y="68.1">STRAP</text>
<text x="79.1" y="66.5">CLOCK MODE</text>
<text x="90.7" y="66.5">ENABLED</text>
<text x="99.8" y="66.5">ENABLED</text>
<text x="120.5" y="66.1">S5 PLUS MODE</text>
<text x="120.5" y="67.7">DISABLED</text>
<text x="38.9" y="75.2">--------</text>
<text x="48" y="73.9">FORCE</text>
<text x="48" y="75.5">PCIE Gen1</text>
<text x="59.6" y="75.2">--------</text>
<text x="70" y="73.9">IGNORE</text>
<text x="70" y="75.5">DEBUG</text>
<text x="70" y="77.2">STRAP</text>
<text x="77.8" y="73.9">FUSION</text>
<text x="77.8" y="75.5">CLOCK MODE</text>
<text x="89.4" y="73.9">EC</text>
<text x="89.4" y="75.5">DISABLED</text>
<text x="99.8" y="73.9">CLKGEN</text>
<text x="99.8" y="75.5">DISABLED</text>
<text x="110.1" y="73.9">SPI ROM</text>
<text x="120.5" y="75.2">S5 PLUS MODE</text>
<text x="120.5" y="76.8">ENABLED</text>
<text x="51.9" y="136.1">USE PCI</text>
<text x="51.9" y="137.7">PLL</text>
<text x="62.2" y="136.1">DISABLE ILA</text>
<text x="62.2" y="137.7">AUTORUN</text>
<text x="72.6" y="136.1">USE FC</text>
<text x="72.6" y="137.7">PLL</text>
<text x="83" y="136.1">USE DEFAULT</text>
<text x="83" y="137.7">PCIE STRAPS</text>
<text x="94.6" y="136.1">DISABLE PCI</text>
<text x="94.6" y="137.7">MEM BOOT</text>
<text x="51.9" y="145.1">BYPASS</text>
<text x="51.9" y="146.8">PCI PLL</text>
<text x="62.2" y="145.1">ENABLE ILA</text>
<text x="62.2" y="146.8">AUTORUN</text>
<text x="72.6" y="145.1">BYPASS FC</text>
<text x="72.6" y="146.8">PLL</text>
<text x="83" y="145.1">USE EEPROM</text>
<text x="83" y="146.8">PCIE STRAPS</text>
<text x="95.9" y="145.1">ENABLE PCI</text>
<text x="95.9" y="146.8">MEM BOOT</text>
</g>
<g font-size="1.2">
<text x="200.6" y="67.4">2</text>
<text x="208.2" y="69.9">3</text>
<text x="231.6" y="69.9">2</text>
<text x="233.2" y="66.5" transform="rotate(-90 233.2 66.5)">5</text>
<text x="239.3" y="69.9">4</text>
<text x="200.6" y="72.5">1</text>
<text x="233.2" y="74.1" transform="rotate(-90 233.2 74.1)">3</text>
</g>
<g font-size="1.1">
<text x="56" y="9.9">+3V</text>
<text x="63.8" y="9.9">+3V</text>
<text x="71.6" y="9.9">+3V</text>
<text x="79.3" y="9.9">+3V_S5</text>
<text x="87.1" y="9.9">+3V_S5</text>
<text x="94.9" y="9.9">+3V_S5</text>
<text x="102.7" y="9.9">+3V_S5</text>
<text x="200.3" y="10.8">[4,6,7,8,9,10,12,13,19,23,24,25,26,27,28,29,30,31,32,33,35,36,37,38,39,40,42,43,44,45,46]</text>
<text x="250.4" y="10.8">+3V</text>
<text x="240.5" y="12.1">[7,9,10,28,35,38]</text>
<text x="250.4" y="12.1">+3V_S5</text>
<text x="20.8" y="26.2">[8]</text>
<text x="20.8" y="28.8">[8]</text>
<text x="23.5" y="26.2">PCI_CLK1</text>
<text x="23.5" y="28.8">PCI_CLK3</text>
<text x="20.8" y="31.4">[8]</text>
<text x="20.8" y="34">[8]</text>
<text x="23.5" y="31.4">PCI_CLK4</text>
<text x="23.5" y="34">LPC_CLK0</text>
<text x="20.8" y="36.6">[8]</text>
<text x="20.8" y="39.2">[7]</text>
<text x="20.8" y="41.8">[8]</text>
<text x="23.5" y="36.6">LPC_CLK1</text>
<text x="23.5" y="39.2">EC_PWM2</text>
<text x="23.5" y="41.8">RTC_CLK</text>
<text x="217.9" y="56.6">+3V</text>
<text x="230.9" y="56.6">+3V</text>
<text x="175.5" y="67.8">[44]</text>
<text x="178.3" y="67.8">VR_PWRGD</text>
<text x="262.6" y="70.4">FCH_PWRGD</text>
<text x="271.3" y="70.4">[7]</text>
<text x="175.5" y="73">[36]</text>
<text x="178.3" y="73">EC_PWROK</text>
<text x="175.5" y="78.2">[43]</text>
<text x="178.3" y="78.2">+1.2V_PWRPG</text>
<text x="38.9" y="101.5">[8]</text>
<text x="38.9" y="98.9">[8]</text>
<text x="42.4" y="101.5">PCI_AD26</text>
<text x="42.4" y="98.9">PCI_AD27</text>
<text x="38.9" y="106.7">[8]</text>
<text x="38.9" y="104.1">[8]</text>
<text x="42.4" y="106.7">PCI_AD24</text>
<text x="42.4" y="104.1">PCI_AD25</text>
<text x="38.9" y="109.3">[8]</text>
<text x="42.4" y="109.3">PCI_AD23</text>
<text x="243.6" y="150.1">Size</text>
<text x="243.6" y="154">Date:</text>
<text x="248.5" y="154">Thursday, April 28, 2011</text>
<text x="248.8" y="150.1">Document Number</text>
<text x="269.5" y="154">Sheet</text>
<text x="276" y="154">11</text>
<text x="279.9" y="154">of</text>
<text x="285" y="154">49</text>
<text x="286.3" y="150.1">Rev</text>
<text x="287.7" y="151.4">1A</text>
</g>
<g font-size="1.1" fill="#000080">
<text x="58.3" y="19.3">R186</text>
<text x="58.3" y="20.5">10K/J_4</text>
<text x="66.1" y="19.3">R184</text>
<text x="66.1" y="20.5">*10K/J_4</text>
<text x="73.9" y="19.3">R185</text>
<text x="73.9" y="20.5">*10K/J_4</text>
<text x="81.7" y="19.3">R331</text>
<text x="81.7" y="20.5">*10K/J_4</text>
<text x="89.4" y="19.3">R333</text>
<text x="89.4" y="20.5">10K/J_4</text>
<text x="97.2" y="19.3">R572</text>
<text x="97.2" y="20.5">*10K/J_4</text>
<text x="105" y="19.3">R324</text>
<text x="105" y="20.5">10K/J_4</text>
<text x="58.3" y="49.1">R187</text>
<text x="58.3" y="50.3">*10K/J_4</text>
<text x="66.1" y="49.1">R174</text>
<text x="66.1" y="50.3">10K/J_4</text>
<text x="73.9" y="49.1">R193</text>
<text x="73.9" y="50.3">10K/J_4</text>
<text x="81.7" y="49.1">R334</text>
<text x="81.7" y="50.3">10K/J_4</text>
<text x="89.4" y="49.1">R332</text>
<text x="89.4" y="50.3">*10K/J_4</text>
<text x="97.2" y="49.1">R573</text>
<text x="97.2" y="50.6">2.2K/J_4</text>
<text x="105" y="49.1">R316</text>
<text x="105" y="50.6">*2.2K/J_4</text>
<text x="221.6" y="60.7">R345</text>
<text x="221.6" y="62">10K/J_4</text>
<text x="239.7" y="64.6">C408</text>
<text x="239.7" y="65.9">0.1U/10V_4X</text>
<text x="199.6" y="69.8">D19</text>
<text x="207.3" y="68.5">BAT54A</text>
<text x="233.9" y="67.3">U19</text>
<text x="239.7" y="71.1">*74AUP1G17GW</text>
<text x="243.6" y="69.8">R353</text>
<text x="250.1" y="69.8">*0/J_4</text>
<text x="199.6" y="77.6">D18</text>
<text x="206" y="77.6">*BAS316</text>
<text x="218.7" y="75.4" transform="rotate(-90 218.7 75.4)">C410</text>
<text x="222.6" y="79.2" transform="rotate(-90 222.6 79.2)">*2.2U/6.3V_6X</text>
<text x="230.6" y="80.1">R352</text>
<text x="235.8" y="82.7">0/J_4</text>
<text x="76" y="113.8">R512</text>
<text x="83.7" y="113.8">R503</text>
<text x="91.5" y="113.8">R511</text>
<text x="99.3" y="113.8">R510</text>
<text x="105.7" y="113.8">R507</text>
<text x="76" y="115.4">*2.2K/J_4</text>
<text x="83.7" y="115.4">*2.2K/J_4</text>
<text x="91.5" y="115.4">*2.2K/J_4</text>
<text x="99.3" y="115.4">*2.2K/J_4</text>
<text x="105.7" y="115.4">*2.2K/J_4</text>
</g>
<g font-size="1.1" fill="#f00">
<text x="43" y="25.7">PCI_CLK1</text>
<text x="43" y="28.3">PCI_CLK3</text>
<text x="43" y="30.9">PCI_CLK4</text>
<text x="43" y="33.4">LPC_CLK0</text>
<text x="43" y="36">LPC_CLK1</text>
<text x="43" y="38.6">EC_PWM2</text>
<text x="43" y="41.2">RTC_CLK</text>
<text x="48" y="68.5">DEFAULT</text>
<text x="99.8" y="68.5">DEFAULT</text>
<text x="121.8" y="69.7">DEFAULT</text>
<text x="110.1" y="77.5">DEFAULT</text>
<text x="70" y="78.8">DEFAULT</text>
<text x="79.1" y="78.8">DEFAULT</text>
<text x="90.7" y="78.8">DEFAULT</text>
<text x="59.9" y="98.2">PCI_AD27</text>
<text x="59.9" y="100.8">PCI_AD26</text>
<text x="59.9" y="106">PCI_AD24</text>
<text x="59.9" y="103.4">PCI_AD25</text>
<text x="59.9" y="108.6">PCI_AD23</text>
<text x="51.9" y="141">DEFAULT</text>
<text x="62.2" y="141">DEFAULT</text>
<text x="72.6" y="141">DEFAULT</text>
<text x="83" y="141">DEFAULT</text>
<text x="94.6" y="141">DEFAULT</text>
</g>
<g font-size=".9">
<text x="30.2" y="1">5</text>
<text x="88" y="1">4</text>
<text x="145.8" y="1">3</text>
<text x="203.5" y="1">2</text>
<text x="261.3" y="1">1</text>
<text x=".4" y="21.2">D</text>
<text x="290.6" y="21.2">D</text>
<text x=".4" y="59.4">C</text>
<text x="290.6" y="59.4">C</text>
<text x=".4" y="97.6">B</text>
<text x="290.6" y="97.6">B</text>
<text x=".4" y="135.8">A</text>
<text x="290.6" y="135.8">A</text>
<text x="30.2" y="155.2">5</text>
<text x="88" y="155.2">4</text>
<text x="145.8" y="155.2">3</text>
<text x="203.5" y="155.2">2</text>
<text x="261.3" y="155.2">1</text>
</g>
</svg>
